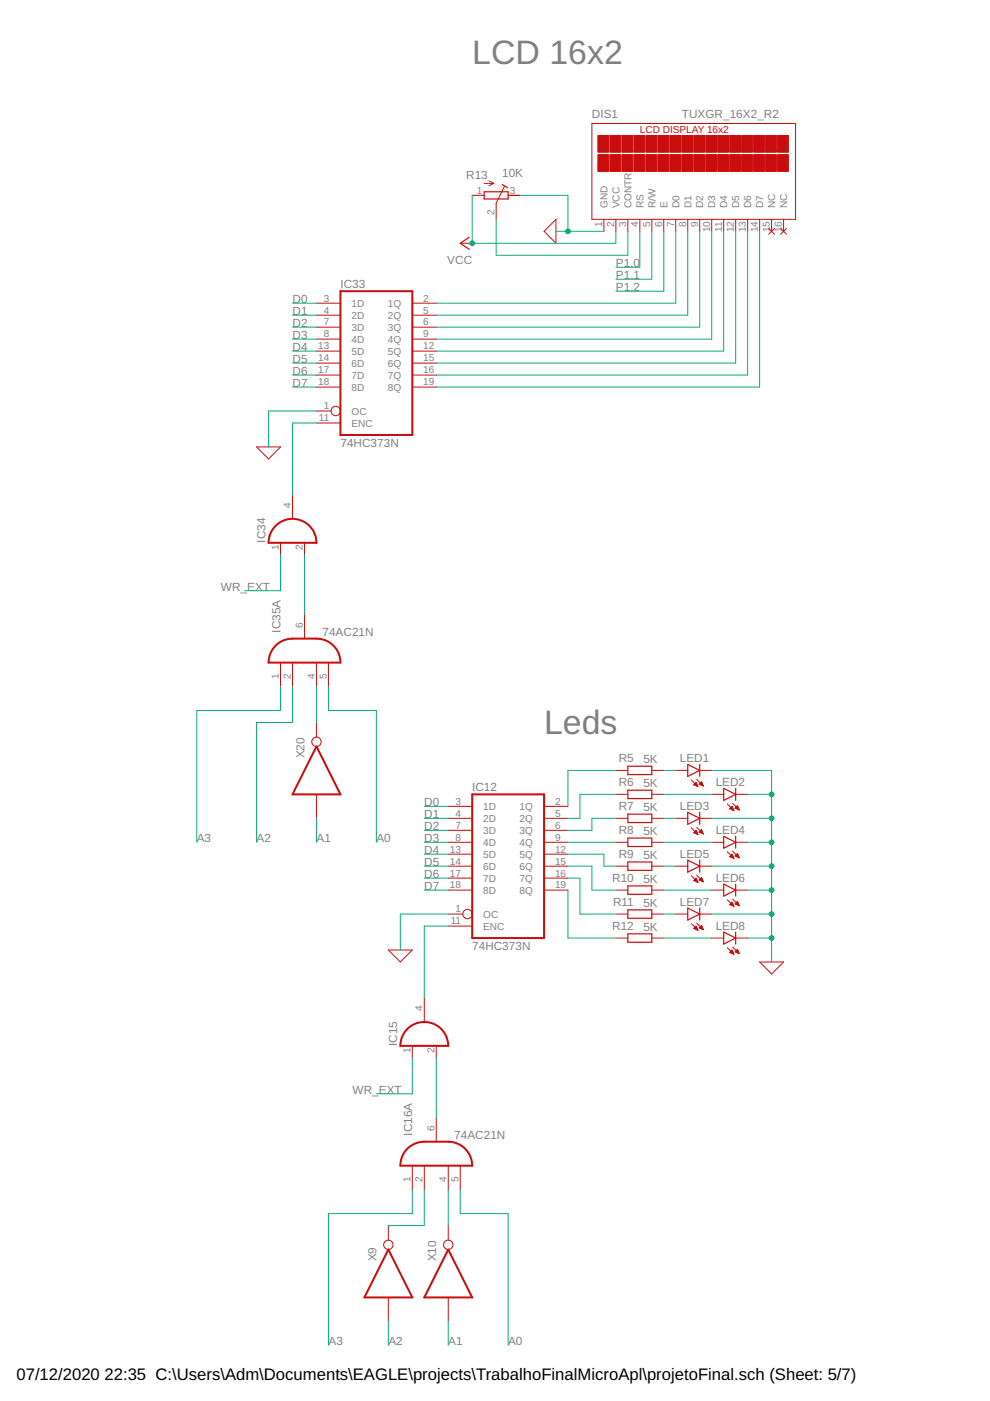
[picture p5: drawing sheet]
<svg xmlns="http://www.w3.org/2000/svg" width="210mm" height="297mm" viewBox="0 0 210 297" stroke-linecap="round" stroke-linejoin="round" font-family="sans-serif">
<g fill="none" stroke="#c90d0c" stroke-width=".21">
<path d="M102.7 38.9h2M103.7 38.4l1 .5M104.7 38.9l-1 .5M106.9 39.6l-1.7 3.5v3.4M125.5 26.2h43.2v20.3h-43.2zM97.6 51.6h2.5M100.1 41.4h2.6M107.7 41.4h2.6M117.9 46.5v5.1l-2.5-2.6zM128 46.5v2.5M130.6 46.5v2.5M133.1 46.5v2.5"/>
<path d="M135.7 46.5v2.5M138.2 46.5v2.5M140.7 46.5v2.5M143.3 46.5v2.5M145.8 46.5v2.5M148.4 46.5v2.5M150.9 46.5v2.5M153.4 46.5v2.5M156 46.5v2.5M158.5 46.5v2.5M161.1 46.5v2.5M163 48.4l1.2 1.3"/>
<path d="M163.6 46.5v2.5M164.2 48.4l-1.2 1.3M165.5 48.4l1.3 1.3M166.1 46.5v2.5M166.8 48.4l-1.3 1.3M67.1 64.3h5.1M67.1 66.8h5.1M67.1 69.4h5.1M67.1 71.9h5.1M67.1 74.4h5.1M67.1 77h5.1M67.1 79.5h5.1"/>
<path d="M87.4 64.3h5.1M87.4 66.8h5.1M87.4 69.4h5.1M87.4 71.9h5.1M87.4 74.4h5.1M87.4 77h5.1M87.4 79.5h5.1M54.4 94.8h5.1l-2.6 2.5zM67.1 82.1h5.1M67.1 89.7h5.1M67.1 87.1h3.1M87.4 82.1h5.1"/>
<path d="M59.5 115.1v2.5M62 104.9v5.1M64.6 115.1v2.5M64.6 130.3v5.1M59.5 140.5v5.1M62 140.5v5.1M67.1 140.5v5.1M67.1 153.2v3.1M69.6 140.5v5.1M67.1 168.4v5.1M95 173.5h5.1M95 178.6h5.1"/>
<path d="M95 171h5.1M95 176h5.1M115.4 173.5h5M115.4 178.6h5M115.4 171h5M115.4 176h5M130.6 163.3h2.5M130.6 168.4h2.5M130.6 173.5h2.5M130.6 178.6h2.5M138.2 163.3h2.5M138.2 168.4h2.5"/>
<path d="M138.2 173.5h2.5M138.2 178.6h2.5M143.3 163.3h2.5M143.3 173.5h2.5M146.6 165.4l1.4 1.4M146.6 175.5l1.4 1.4M147.1 176.6l.9 .3M147.1 176.6l.5-.6 .4 .9M147.1 176.6h.7M147.2 166.4h.6M147.2 166.3h.6M147.2 176.4h.6"/>
<path d="M147.3 166.2h.4M147.3 176.3h.4M147.4 176.7h.5M147.4 166.5h.5M147.4 166.1h.3M147.4 176.2h.3M147.6 165.9h.1M147.6 176.1h.1M147.6 165.9l-.5 .5 .9 .4M147.6 165.9l.4 .9M147.7 176.8h.2M147.7 165.2l1.4 1.4"/>
<path d="M147.7 166.6h.2M147.7 175.4l1.4 1.4M147.9 176.9h.1M148.2 166.3l.5-.5 .4 .8zM148.3 176.4h.7M148.3 166.3h.7M148.3 166.2h.6M148.3 176.3h.6M148.4 163.3h2.5M148.4 173.5h2.5M148.4 166.1h.5M148.5 176.2h.4"/>
<path d="M148.5 176.6h.5M148.6 165.9h.2M148.6 166.4h.4M148.6 176.1h.2M148.7 165.8h.1M148.7 175.9h.1M148.7 175.9l-.5 .5 .9 .4M148.7 175.9l.4 .9M148.8 176.7h.3M148.9 166.5h.2M149.1 176.8h.1M150.9 168.4h2.5"/>
<path d="M150.9 178.6h2.5M154.2 170.5l1.4 1.4M154.7 171.5h.7M154.8 171.4h.6M154.9 171.2h.4M155 171.6h.5M155 171.1h.3M155.2 171h.1M155.2 171l.4 .9-.9-.4zM155.3 171.7h.2M155.3 170.3l1.4 1.4M155.9 171.3l.5-.5 .3 .9z"/>
<path d="M155.9 171.4h.7M156 171.2h.5M156 168.4h2.5M156 178.6h2.5M156.1 171.1h.4M156.2 171.5h.4M156.2 171h.2M156.3 170.9h.1M156.5 171.6h.2M95 183.6h5.1M95 188.7h5.1M95 193.8h3.1"/>
<path d="M95 181.1h5.1M95 196.3h5.1M95 186.2h5.1M115.4 183.6h5M115.4 188.7h5M115.4 181.1h5M115.4 186.2h5M130.6 183.6h2.5M130.6 188.7h2.5M130.6 193.8h2.5M130.6 198.9h2.5M138.2 183.6h2.5"/>
<path d="M138.2 188.7h2.5M138.2 193.8h2.5M138.2 198.9h2.5M143.3 183.6h2.5M143.3 193.8h2.5M146.6 185.7l1.4 1.4M146.6 195.8l1.4 1.4M147.1 186.7l.9 .4M147.1 186.7l.5-.5 .4 .9M147.1 196.8l.5-.5 .4 .9zM147.1 186.7h.7M147.1 196.8h.7"/>
<path d="M147.2 186.6h.5M147.3 196.9h.5M147.3 196.7h.4M147.3 186.8h.5M147.4 186.4h.3M147.4 196.6h.3M147.5 186.3h.2M147.5 196.4h.1M147.5 197h.4M147.6 186.9h.3M147.6 186.2h.1M147.7 185.5l1.4 1.4"/>
<path d="M147.7 195.7l1.4 1.4M147.8 197.2h.2M147.9 187h.1M148.2 196.7l.5-.5 .4 .9zM148.3 186.6h.6M148.3 196.7h.6M148.4 183.6h2.5M148.4 193.8h2.5M148.4 186.4h.5M148.4 196.6h.5M148.4 196.8h.6M148.5 186.7h.5"/>
<path d="M148.5 186.3h.3M148.5 196.4h.3M148.6 186.2h.2M148.6 196.3h.2M148.7 196.9h.3M148.7 186.1l-.5 .5 .9 .3M148.7 186.1l.4 .8M148.7 186.1h.1M148.8 186.8h.3M149 197h.1M149 186.9h.1M150.9 188.7h2.5"/>
<path d="M150.9 198.9h2.5M154.2 180.6l1.4 1.4M154.2 190.8l1.4 1.4M154.7 181.6l.9 .4M154.7 181.6h.7M154.7 191.8l.9 .4M154.7 191.8l.5-.5 .4 .9M154.7 191.7h.7M154.8 181.5h.6M154.9 191.6h.5M154.9 191.9h.6M155 181.7h.5"/>
<path d="M155 181.4h.3M155 191.5h.3M155.1 181.3h.2M155.1 191.4h.2M155.2 181.1h.1M155.2 192h.3M155.2 181.1l-.5 .5M155.2 181.1l.4 .9M155.2 181.8h.3M155.3 180.5l1.4 1.4M155.3 190.6l1.4 1.4M155.5 192.1h.1"/>
<path d="M155.5 182h.1M155.9 181.5h.7M155.9 181.5l.8 .4M155.9 181.5l.5-.5 .3 .9M155.9 191.6l.5-.5 .3 .9zM155.9 191.6h.7M156 188.7h2.5M156 198.9h2.5M156 181.4h.5M156 191.5h.5M156.1 191.7h.5M156.1 181.3h.4"/>
<path d="M156.1 181.6h.5M156.1 191.4h.4M156.2 181.1h.2M156.3 191.3h.1M156.3 181h.1M156.3 191.9h.4M156.4 181.7h.3M156.6 192h.1M156.7 181.8h.1M82.3 201.4h5.1l-2.5 2.6zM90 211.6v5.1M154.2 200.9l1.4 1.4"/>
<path d="M154.7 201.9l.5-.5 .4 .9zM154.8 201.9h.6M154.8 202h.6M154.9 201.8h.5M155 201.6h.3M155.1 202.1h.4M155.1 201.5h.2M155.3 200.8l1.4 1.4M155.4 202.2h.2M155.9 201.8l.5-.5 .3 .9zM155.9 201.8h.6M156 201.9h.6"/>
<path d="M156 201.6h.5M156.1 201.5h.3M156.3 202h.4M156.3 201.4h.1M156.6 202.1h.1M161.1 204h5l-2.5 2.5zM87.4 221.7v2.6M92.5 221.7v2.6M92.5 237v5.1M82.3 259.8v3.1M87.4 247.1v5.1M90 247.1v5.1"/>
<path d="M95 247.1v5.1M95 259.8v3.1M97.6 247.1v5.1M82.3 275.1v5.1M95 275.1v5.1"/>
<circle cx="71.2" cy="87.1" r=".99"/>
<circle cx="67.1" cy="157.3" r=".99"/>
<circle cx="99.1" cy="193.8" r=".99"/>
<circle cx="82.3" cy="263.9" r=".99"/>
<circle cx="95" cy="263.9" r=".99"/>
</g>
<g fill="#c90d0c" stroke="#c90d0c" stroke-width=".21">
<path d="M126.8 28.7h2.3v3.6h-2.3z"/>
<path d="M126.8 32.8h2.3v3.5h-2.3z"/>
<path d="M129.3 28.7h2.3v3.6h-2.3z"/>
<path d="M129.3 32.8h2.3v3.5h-2.3z"/>
<path d="M131.8 28.7h2.3v3.6h-2.3z"/>
<path d="M131.8 32.8h2.3v3.5h-2.3z"/>
<path d="M134.4 28.7h2.3v3.6h-2.3z"/>
<path d="M134.4 32.8h2.3v3.5h-2.3z"/>
<path d="M136.9 28.7h2.3v3.6h-2.3z"/>
<path d="M136.9 32.8h2.3v3.5h-2.3z"/>
<path d="M139.5 28.7h2.3v3.6h-2.3z"/>
<path d="M139.5 32.8h2.3v3.5h-2.3z"/>
<path d="M142 28.7h2.3v3.6h-2.3z"/>
<path d="M142 32.8h2.3v3.5h-2.3z"/>
<path d="M144.5 28.7h2.3v3.6h-2.3z"/>
<path d="M144.5 32.8h2.3v3.5h-2.3z"/>
<path d="M147.1 28.7h2.3v3.6h-2.3z"/>
<path d="M147.1 32.8h2.3v3.5h-2.3z"/>
<path d="M149.6 28.7h2.3v3.6h-2.3z"/>
<path d="M149.6 32.8h2.3v3.5h-2.3z"/>
<path d="M152.2 28.7h2.3v3.6h-2.3z"/>
<path d="M152.2 32.8h2.3v3.5h-2.3z"/>
<path d="M154.7 28.7h2.3v3.6h-2.3z"/>
<path d="M154.7 32.8h2.3v3.5h-2.3z"/>
<path d="M157.2 28.7h2.3v3.6h-2.3z"/>
<path d="M157.2 32.8h2.3v3.5h-2.3z"/>
<path d="M159.8 28.7h2.3v3.6h-2.3z"/>
<path d="M159.8 32.8h2.3v3.5h-2.3z"/>
<path d="M162.3 28.7h2.3v3.6h-2.3z"/>
<path d="M162.3 32.8h2.3v3.5h-2.3z"/>
<path d="M164.9 28.7h2.3v3.6h-2.3z"/>
<path d="M164.9 32.8h2.3v3.5h-2.3z"/>
</g>
<g fill="none" stroke="#c90d0c" stroke-width=".25">
<path d="M106.5 39.1l1.1 .7M99.5 50.3l-1.9 1.3 1.9 1.3M102.7 40.7h5v1.5h-5zM133.1 162.5h5.1v1.7h-5.1zM133.1 167.5h5.1v1.8h-5.1zM133.1 172.6h5.1v1.8h-5.1zM133.1 177.7h5.1v1.8h-5.1zM145.8 162.1l2.6 1.2-2.6 1.3zM145.8 172.2l2.6 1.3-2.6 1.3zM148.4 162.1v2.5M148.4 172.2v2.6M153.4 167.2l2.6 1.2-2.6 1.3z"/>
<path d="M153.4 177.3l2.6 1.3-2.6 1.2zM156 167.2v2.5M156 177.3v2.5M133.1 182.8h5.1v1.7h-5.1zM133.1 187.8h5.1v1.8h-5.1zM133.1 192.9h5.1v1.8h-5.1zM133.1 198h5.1v1.8h-5.1zM145.8 182.4l2.6 1.2-2.6 1.3zM145.8 192.5l2.6 1.3-2.6 1.3zM148.4 182.4v2.5M148.4 192.5v2.6M153.4 187.5l2.6 1.2-2.6 1.3z"/>
<path d="M153.4 197.6l2.6 1.3-2.6 1.3zM156 187.5v2.5M156 197.6v2.6"/>
</g>
<path d="M72.2 61.7h15.2v30.5h-15.2zM58.3 111.6a5.1 5.1 0 0 1 5.6-1.2 5.1 5.1 0 0 1 3.2 4.7h-10.2l.2-1.3a5 5 0 0 1 1.2-2.2zM58.7 136.7l1.5-1 1.2-.3h5.7a5.1 5.1 0 0 1 5.1 5.1h-15.3l.2-1.2 .4-1.2zM67.1 158.3l5.1 10.1h-10.2zM100.1 168.4h15.3v30.5h-15.3zM86.3 218.3a5.1 5.1 0 0 1 5.5-1.3 5.1 5.1 0 0 1 3.2 4.7h-10.1l.3-1.8zM86.1 243.8l1.5-1.1 1.1-.5 1.3-.1h5a5.1 5.1 0 0 1 5.1 5h-15.2l.3-1.8zM82.3 264.9l5.1 10.2h-10.1zM95 264.9l5.1 10.2h-10.1z" fill="none" stroke="#c90d0c" stroke-width=".42"/>
<g fill="none" stroke="#0dab76" stroke-width=".21">
<path d="M100.1 41.4v10.2h30.5v-2.6M105.2 46.5v7.6h27.9v-5.1M110.3 41.4h10.1v7.6M117.9 49h10.1M135.7 49v7.7h-5.1M138.2 49v10.2h-7.6M140.7 49v12.7h-10.1M143.3 49v15.3h-50.8M145.8 49v17.8h-53.3M148.4 49v20.4h-55.9M150.9 49v22.9h-58.4M153.4 49v25.4h-60.9"/>
<path d="M156 49v28h-63.5M158.5 49v30.5h-66M161.1 49v33.1h-68.6M62 64.3h5.1M62 66.8h5.1M62 69.4h5.1M62 71.9h5.1M62 74.4h5.1M62 77h5.1M62 79.5h5.1M62 82.1h5.1M67.1 89.7h-5.1v15.2"/>
<path d="M67.1 87.1h-10.2v7.7M59.5 117.6v7.6h-7.6M64.6 117.6v12.7M59.5 145.6v5h-17.8v28M62 145.6v7.6h-7.6v25.4M67.1 145.6v7.6M69.6 145.6v5h10.2v28M67.1 173.5v5.1M90 173.5h5M90 178.6h5M90 176h5M90 171h5"/>
<path d="M120.4 178.6h10.2M130.6 163.3h-10.2v7.7M130.6 168.4h-7.6v5.1h-2.6M130.6 173.5h-5.1v2.5h-5.1M140.7 163.3h2.6M140.7 168.4h10.2M140.7 173.5h2.6M140.7 178.6h10.2M150.9 163.3h12.7v40.7M150.9 173.5h12.7M158.5 168.4h5.1M158.5 178.6h5.1"/>
<path d="M90 183.6h5M90 188.7h5M90 186.2h5M90 181.1h5M95 193.8h-10.1v7.6M95 196.3h-5v15.3M120.4 183.6h5.1v5.1h5.1M120.4 181.1h7.6v2.5h2.6M120.4 186.2h2.6v7.6h7.6M120.4 188.7v10.2h10.2M140.7 183.6h2.6M140.7 188.7h10.2"/>
<path d="M140.7 193.8h2.6M140.7 198.9h10.2M150.9 183.6h12.7M150.9 193.8h12.7M158.5 188.7h5.1M158.5 198.9h5.1M87.4 224.3v7.6h-7.6M92.5 224.3v12.7M87.4 252.2v5.1h-17.8v27.9M90 252.2v7.6h-7.7M95 252.2v7.6M97.6 252.2v5.1h10.1v27.9"/>
<path d="M82.3 280.2v5M95 280.2v5"/>
</g>
<g fill="#0dab76" stroke="#0dab76" stroke-width=".21">
<circle cx="163.6" cy="198.9" r=".51"/>
<circle cx="163.6" cy="168.4" r=".51"/>
<circle cx="163.6" cy="173.5" r=".51"/>
<circle cx="163.6" cy="178.6" r=".51"/>
<circle cx="163.6" cy="183.6" r=".51"/>
<circle cx="163.6" cy="188.7" r=".51"/>
<circle cx="163.6" cy="193.8" r=".51"/>
<circle cx="120.4" cy="49" r=".51"/>
<circle cx="100.1" cy="51.6" r=".51"/>
</g>
<g font-size="7.2" fill="#808080">
<text x="100.1" y="13.5">LCD 16x2</text>
<text x="115.3" y="155.7">Leds</text>
</g>
<g font-size="3.5">
<text x="3.5" y="292.5">07/12/2020</text>
<text x="22.2" y="292.5">22:35 C:\Users\Adm\Documents\EAGLE\projects\TrabalhoFinalMicroApl\projetoFinal.sch (Sheet: 5/7)</text>
</g>
<g font-size="2.5" fill="#808080">
<text x="125.5" y="24.9">DIS1</text>
<text x="144.5" y="24.9">TUXGR_16X2_R2</text>
<text x="98.8" y="38">R13</text>
<text x="106.5" y="37.6">10K</text>
<text x="94.8" y="55.9">VCC</text>
<text x="130.6" y="59.2">P1.1</text>
<text x="130.6" y="56.7">P1.0</text>
<text x="62" y="64.3">D0</text>
<text x="72.2" y="61.1">IC33</text>
<text x="130.6" y="61.7">P1.2</text>
<text x="62" y="66.8">D1</text>
<text x="62" y="69.4">D2</text>
<text x="62" y="71.9">D3</text>
<text x="62" y="74.4">D4</text>
<text x="62" y="77">D5</text>
<text x="62" y="79.5">D6</text>
<text x="62" y="82.1">D7</text>
<text x="72.2" y="94.8">74HC373N</text>
<text x="56.3" y="115.1" transform="rotate(-90 56.3 115.1)">IC34</text>
<text x="46.8" y="125.2">WR_EXT</text>
<text x="59.5" y="134.1" transform="rotate(-90 59.5 134.1)">IC35A</text>
<text x="68.4" y="134.8">74AC21N</text>
<text x="64.6" y="160.8" transform="rotate(-90 64.6 160.8)">X20</text>
<text x="131.2" y="161.5">R5</text>
<text x="136.4" y="161.8">5K</text>
<text x="144.1" y="161.6">LED1</text>
<text x="100.1" y="167.8">IC12</text>
<text x="131.2" y="166.6">R6</text>
<text x="136.4" y="166.9">5K</text>
<text x="151.7" y="166.6">LED2</text>
<text x="90" y="171">D0</text>
<text x="90" y="173.5">D1</text>
<text x="131.2" y="171.7">R7</text>
<text x="136.4" y="172">5K</text>
<text x="144.1" y="171.7">LED3</text>
<text x="41.7" y="178.6">A3</text>
<text x="54.4" y="178.6">A2</text>
<text x="67.1" y="178.6">A1</text>
<text x="79.8" y="178.6">A0</text>
<text x="90" y="176">D2</text>
<text x="90" y="178.6">D3</text>
<text x="131.2" y="176.8">R8</text>
<text x="136.4" y="177">5K</text>
<text x="151.7" y="176.8">LED4</text>
<text x="90" y="181.1">D4</text>
<text x="90" y="183.7">D5</text>
<text x="131.2" y="181.8">R9</text>
<text x="136.4" y="182.1">5K</text>
<text x="144.1" y="181.9">LED5</text>
<text x="90" y="186.2">D6</text>
<text x="90" y="188.7">D7</text>
<text x="129.8" y="186.9">R10</text>
<text x="136.4" y="187.2">5K</text>
<text x="151.7" y="187">LED6</text>
<text x="129.8" y="197.1">R12</text>
<text x="130" y="192">R11</text>
<text x="136.4" y="192.3">5K</text>
<text x="136.4" y="197.4">5K</text>
<text x="144.1" y="192">LED7</text>
<text x="151.7" y="197.1">LED8</text>
<text x="100.1" y="201.4">74HC373N</text>
<text x="84.2" y="221.7" transform="rotate(-90 84.2 221.7)">IC15</text>
<text x="74.7" y="231.9">WR_EXT</text>
<text x="87.4" y="240.8" transform="rotate(-90 87.4 240.8)">IC16A</text>
<text x="96.3" y="241.4">74AC21N</text>
<text x="79.8" y="267.5" transform="rotate(-90 79.8 267.5)">X9</text>
<text x="92.5" y="267.5" transform="rotate(-90 92.5 267.5)">X10</text>
<text x="69.6" y="285.2">A3</text>
<text x="82.3" y="285.2">A2</text>
<text x="95" y="285.2">A1</text>
<text x="107.7" y="285.2">A0</text>
</g>
<text font-size="2.1" fill="#c90d0c" x="135.7" y="28.2">LCD DISPLAY 16x2</text>
<g font-size="2.1" fill="#808080">
<text x="101.1" y="41.1">1</text>
<text x="108.1" y="41.1">3</text>
<text x="104.8" y="45.5" transform="rotate(-90 104.8 45.5)">2</text>
<text x="128.8" y="44.2" transform="rotate(-90 128.8 44.2)">GND</text>
<text x="131.3" y="44.2" transform="rotate(-90 131.3 44.2)">VCC</text>
<text x="133.9" y="44.2" transform="rotate(-90 133.9 44.2)">CONTR</text>
<text x="136.4" y="44.2" transform="rotate(-90 136.4 44.2)">RS</text>
<text x="139" y="44.2" transform="rotate(-90 139 44.2)">R/W</text>
<text x="141.5" y="44.2" transform="rotate(-90 141.5 44.2)">E</text>
<text x="144" y="44.2" transform="rotate(-90 144 44.2)">D0</text>
<text x="146.6" y="44.2" transform="rotate(-90 146.6 44.2)">D1</text>
<text x="149.1" y="44.2" transform="rotate(-90 149.1 44.2)">D2</text>
<text x="151.7" y="44.2" transform="rotate(-90 151.7 44.2)">D3</text>
<text x="154.2" y="44.2" transform="rotate(-90 154.2 44.2)">D4</text>
<text x="156.7" y="44.2" transform="rotate(-90 156.7 44.2)">D5</text>
<text x="159.3" y="44.2" transform="rotate(-90 159.3 44.2)">D6</text>
<text x="161.8" y="44.2" transform="rotate(-90 161.8 44.2)">D7</text>
<text x="164.4" y="44.2" transform="rotate(-90 164.4 44.2)">NC</text>
<text x="166.9" y="44.2" transform="rotate(-90 166.9 44.2)">NC</text>
<text x="127.7" y="48" transform="rotate(-90 127.7 48)">1</text>
<text x="130.2" y="48" transform="rotate(-90 130.2 48)">2</text>
<text x="132.8" y="48" transform="rotate(-90 132.8 48)">3</text>
<text x="135.3" y="48" transform="rotate(-90 135.3 48)">4</text>
<text x="137.8" y="48" transform="rotate(-90 137.8 48)">5</text>
<text x="140.4" y="48" transform="rotate(-90 140.4 48)">6</text>
<text x="142.9" y="48" transform="rotate(-90 142.9 48)">7</text>
<text x="145.5" y="48" transform="rotate(-90 145.5 48)">8</text>
<text x="148" y="48" transform="rotate(-90 148 48)">9</text>
<text x="150.5" y="49.2" transform="rotate(-90 150.5 49.2)">10</text>
<text x="153.1" y="49.1" transform="rotate(-90 153.1 49.1)">11</text>
<text x="155.6" y="49.2" transform="rotate(-90 155.6 49.2)">12</text>
<text x="158.2" y="49.2" transform="rotate(-90 158.2 49.2)">13</text>
<text x="160.7" y="49.2" transform="rotate(-90 160.7 49.2)">14</text>
<text x="163.2" y="49.2" transform="rotate(-90 163.2 49.2)">15</text>
<text x="165.8" y="49.2" transform="rotate(-90 165.8 49.2)">16</text>
<text x="68.7" y="63.9">3</text>
<text x="74.5" y="65">1D</text>
<text x="82.2" y="65">1Q</text>
<text x="89.8" y="63.9">2</text>
<text x="68.7" y="66.5">4</text>
<text x="68.7" y="69">7</text>
<text x="68.7" y="71.6">8</text>
<text x="74.5" y="67.6">2D</text>
<text x="74.5" y="70.1">3D</text>
<text x="82.2" y="67.6">2Q</text>
<text x="82.2" y="70.1">3Q</text>
<text x="89.8" y="66.5">5</text>
<text x="89.8" y="69">6</text>
<text x="89.8" y="71.6">9</text>
<text x="67.5" y="74.1">13</text>
<text x="67.5" y="76.6">14</text>
<text x="74.5" y="72.7">4D</text>
<text x="74.5" y="75.2">5D</text>
<text x="74.5" y="77.7">6D</text>
<text x="82.2" y="72.7">4Q</text>
<text x="82.2" y="75.2">5Q</text>
<text x="82.2" y="77.7">6Q</text>
<text x="89.8" y="74.1">12</text>
<text x="89.8" y="76.6">15</text>
<text x="67.5" y="79.2">17</text>
<text x="67.5" y="81.7">18</text>
<text x="74.5" y="80.3">7D</text>
<text x="74.5" y="82.8">8D</text>
<text x="82.2" y="80.3">7Q</text>
<text x="82.2" y="82.8">8Q</text>
<text x="89.8" y="79.2">16</text>
<text x="89.8" y="81.7">19</text>
<text x="67.6" y="89.3">11</text>
<text x="68.7" y="86.8">1</text>
<text x="74.5" y="87.9">OC</text>
<text x="74.5" y="90.4">ENC</text>
<text x="61.7" y="107.7" transform="rotate(-90 61.7 107.7)">4</text>
<text x="59.1" y="116.6" transform="rotate(-90 59.1 116.6)">1</text>
<text x="64.2" y="116.6" transform="rotate(-90 64.2 116.6)">2</text>
<text x="64.2" y="133.1" transform="rotate(-90 64.2 133.1)">6</text>
<text x="59.1" y="144" transform="rotate(-90 59.1 144)">1</text>
<text x="61.7" y="144" transform="rotate(-90 61.7 144)">2</text>
<text x="66.7" y="144" transform="rotate(-90 66.7 144)">4</text>
<text x="69.3" y="144" transform="rotate(-90 69.3 144)">5</text>
<text x="96.6" y="170.6">3</text>
<text x="96.6" y="173.1">4</text>
<text x="102.4" y="171.7">1D</text>
<text x="110.2" y="171.7">1Q</text>
<text x="117.7" y="170.6">2</text>
<text x="117.7" y="173.1">5</text>
<text x="96.6" y="175.7">7</text>
<text x="96.6" y="178.2">8</text>
<text x="102.4" y="174.3">2D</text>
<text x="102.4" y="176.8">3D</text>
<text x="102.4" y="179.3">4D</text>
<text x="110.2" y="174.3">2Q</text>
<text x="110.2" y="176.8">3Q</text>
<text x="110.2" y="179.3">4Q</text>
<text x="117.7" y="175.7">6</text>
<text x="117.7" y="178.2">9</text>
<text x="95.4" y="180.8">13</text>
<text x="95.4" y="183.3">14</text>
<text x="95.4" y="185.8">17</text>
<text x="102.4" y="181.9">5D</text>
<text x="102.4" y="184.4">6D</text>
<text x="110.2" y="181.9">5Q</text>
<text x="110.2" y="184.4">6Q</text>
<text x="117.7" y="180.8">12</text>
<text x="117.7" y="183.3">15</text>
<text x="117.7" y="185.8">16</text>
<text x="95.4" y="188.4">18</text>
<text x="102.4" y="187">7D</text>
<text x="102.4" y="189.5">8D</text>
<text x="110.2" y="187">7Q</text>
<text x="110.2" y="189.5">8Q</text>
<text x="117.7" y="188.4">19</text>
<text x="95.6" y="196">11</text>
<text x="96.6" y="193.5">1</text>
<text x="102.4" y="197.1">ENC</text>
<text x="102.4" y="194.6">OC</text>
<text x="89.6" y="214.3" transform="rotate(-90 89.6 214.3)">4</text>
<text x="87.1" y="223.3" transform="rotate(-90 87.1 223.3)">1</text>
<text x="92.1" y="223.3" transform="rotate(-90 92.1 223.3)">2</text>
<text x="92.1" y="239.7" transform="rotate(-90 92.1 239.7)">6</text>
<text x="87.1" y="250.7" transform="rotate(-90 87.1 250.7)">1</text>
<text x="89.6" y="250.7" transform="rotate(-90 89.6 250.7)">2</text>
<text x="94.7" y="250.7" transform="rotate(-90 94.7 250.7)">4</text>
<text x="97.2" y="250.7" transform="rotate(-90 97.2 250.7)">5</text>
</g>
</svg>
